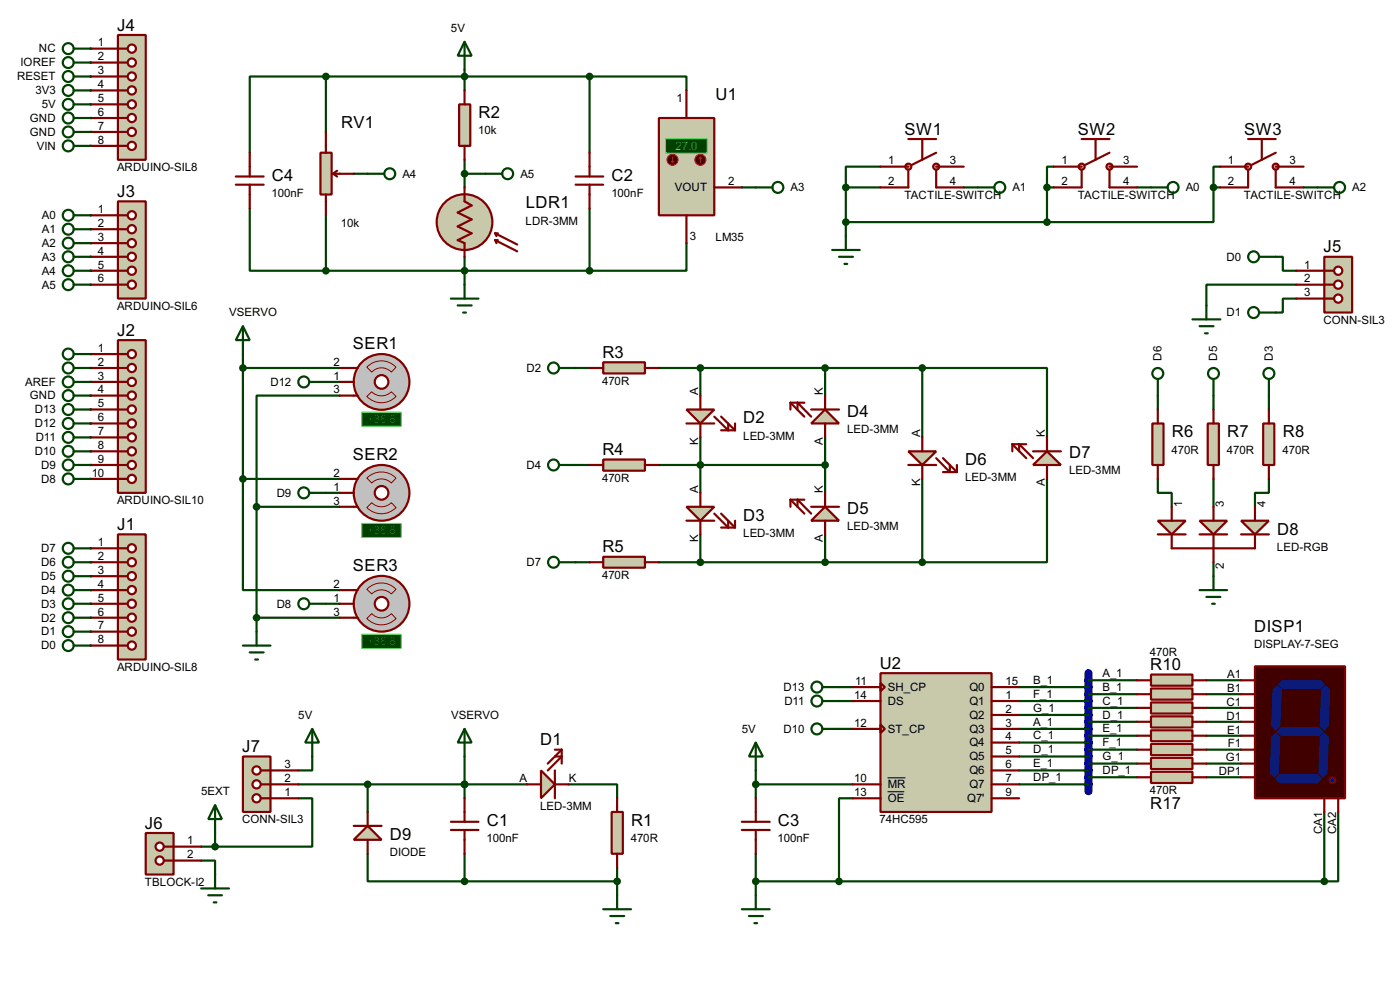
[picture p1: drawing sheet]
<svg xmlns="http://www.w3.org/2000/svg" width="256mm" height="180mm" viewBox="0 0 256 180" stroke-linecap="round" stroke-linejoin="round" font-family="sans-serif">
<path d="M199.4 123.2v21.6" fill="none" stroke="#0000c0" stroke-width="1.5"/>
<g fill="#004000">
<circle cx="16.6" cy="52.1" r=".2"/>
<circle cx="16.6" cy="49.6" r=".2"/>
<circle cx="16.6" cy="47" r=".2"/>
<circle cx="16.6" cy="44.5" r=".2"/>
<circle cx="16.6" cy="42" r=".2"/>
<circle cx="16.6" cy="39.4" r=".2"/>
<circle cx="16.6" cy="26.7" r=".2"/>
<circle cx="16.6" cy="24.2" r=".2"/>
<circle cx="16.6" cy="21.6" r=".2"/>
<circle cx="16.6" cy="19.1" r=".2"/>
<circle cx="16.6" cy="16.6" r=".2"/>
<circle cx="16.6" cy="14" r=".2"/>
<circle cx="16.6" cy="11.5" r=".2"/>
<circle cx="16.6" cy="8.9" r=".2"/>
<circle cx="16.6" cy="118.2" r=".2"/>
<circle cx="16.6" cy="115.6" r=".2"/>
<circle cx="16.6" cy="113.1" r=".2"/>
<circle cx="16.6" cy="110.5" r=".2"/>
<circle cx="16.6" cy="108" r=".2"/>
<circle cx="16.6" cy="105.5" r=".2"/>
<circle cx="16.6" cy="102.9" r=".2"/>
<circle cx="16.6" cy="100.4" r=".2"/>
<circle cx="16.6" cy="87.7" r=".2"/>
<circle cx="16.6" cy="85.1" r=".2"/>
<circle cx="16.6" cy="82.6" r=".2"/>
<circle cx="16.6" cy="80.1" r=".2"/>
<circle cx="16.6" cy="77.5" r=".2"/>
<circle cx="16.6" cy="75" r=".2"/>
<circle cx="16.6" cy="72.4" r=".2"/>
<circle cx="16.6" cy="69.9" r=".2"/>
<circle cx="16.6" cy="67.4" r=".2"/>
<circle cx="16.6" cy="64.8" r=".2"/>
</g>
<g fill="none" stroke="#004000" stroke-width=".4">
<path d="M85.1 12.8v3.8M64.8 31.8h2.6M85.1 29.3v5M85.1 31.8h3.9M135.9 34.3h2.6M155 34.3h6.3M155 34.3v8.9M161.3 30.5h-6.3v3.8M176.6 34.3h2.5M191.8 34.3h1.3M191.8 34.3v6.4M193.1 30.5h-1.3v3.8"/>
<path d="M208.3 34.3h2.6M222.3 34.3v6.4h-30.5M222.3 34.3h1.3M223.6 30.5h-1.3v3.8M238.8 34.3h2.6M85.1 47v5.1M155 40.7h36.8M233.7 47h1.3v2.6h2.5M237.5 52.1h-16.5v3.8M237.5 54.7h-2.5v2.5h-1.3M44.5 67.4h17.8M44.5 64.8v22.9"/>
<path d="M59.7 69.9h2.6M62.3 72.4h-15.3v20.4M105.5 67.4h2.5M212.1 72.4v2.6M222.3 72.4v2.6M232.5 72.4v2.6M44.5 87.7v20.3h17.8M44.5 87.7h17.8M47 92.8v22.8M47 92.8h15.3M59.7 90.2h2.6M105.5 85.1h2.5"/>
<path d="M212.1 87.7v2.5h2.6v2.6M222.3 87.7v5.1M232.5 87.7v2.5h-2.6v2.6M47 113.1h15.3M59.7 110.5h2.6M105.5 102.9h2.5M222.3 102.9v2.6M67.4 156.3v5h17.7v-5M85.1 143.6v2.5M104.2 143.6h8.9v2.5"/>
</g>
<circle cx="85.1" cy="143.6" r=".2" fill="#004000"/>
<g fill="none" stroke="#004000" stroke-width=".4">
<path d="M59.7 14h-13.9v14M59.7 14v10.2M59.7 14h48.3M108 14h17.8v2.6M108 14v14M45.8 38.2v11.4h13.9M59.7 39.4v10.2M108 38.2v11.4M59.7 49.6h48.3M125.8 44.5v5.1h-17.8M120.7 67.4h48.3M128.3 67.4v5"/>
<path d="M151.2 67.4v5M169 67.4h22.8v12.7M169 67.4v12.7M120.7 85.1h30.5M128.3 80.1v10.1M128.3 97.8v5.1M151.2 80.1v10.1M151.2 97.8v5.1M169 87.7v15.2M191.8 87.7v15.2h-22.8M120.7 102.9h48.3M57.2 138.5v2.5h-2.5"/>
<path d="M85.1 138.5v5.1M153.7 125.8h2.6M153.7 128.3h2.6M153.7 133.4h2.6M186.7 125.8h12.7M186.7 128.3h12.7M186.7 133.4h12.7M186.7 130.9h12.7M186.7 135.9h12.7M186.7 138.5h12.7M199.4 124.5h8.9M199.4 127.1h8.9"/>
<path d="M199.4 129.6h8.9M199.4 132.1h8.9M199.4 134.7h8.9M199.4 137.2h8.9M199.4 139.8h8.9M221 124.5h6.4M221 127.1h6.4M221 129.6h6.4M221 132.1h6.4M221 134.7h6.4M221 137.2h6.4M221 139.8h6.4"/>
<path d="M36.9 157.5h2.5v2.6M36.9 155h2.5M39.4 152.5v2.5M54.7 146.1h2.5v8.9h-17.8M54.7 143.6h41.9M67.4 143.6v5M113.1 158.8v5.1M138.5 143.6h17.8M138.5 141v5.1M138.5 156.3v7.6M156.3 146.1h-2.6v15.2M186.7 143.6h12.7"/>
<path d="M186.7 141h12.7M199.4 142.3h8.9M221 142.3h6.4M242.6 148.6v12.7M245.2 148.6v12.7h-2.6M85.1 161.3h28M138.5 161.3h104.1"/>
</g>
<path d="M21.6 97.8h5.1v22.9h-5.1z" fill="#c8c8aa" stroke="#800000" stroke-width=".4"/>
<path d="M21.6 100.4h1.8" fill="none" stroke="#800000" stroke-width=".4"/>
<circle cx="24.1" cy="100.4" r=".75" fill="#feffff" stroke="#800000" stroke-width=".4"/>
<path d="M21.6 102.9h1.8" fill="none" stroke="#800000" stroke-width=".4"/>
<circle cx="24.1" cy="102.9" r=".75" fill="#feffff" stroke="#800000" stroke-width=".4"/>
<path d="M21.6 105.5h1.8" fill="none" stroke="#800000" stroke-width=".4"/>
<circle cx="24.1" cy="105.5" r=".75" fill="#feffff" stroke="#800000" stroke-width=".4"/>
<path d="M21.6 108h1.8" fill="none" stroke="#800000" stroke-width=".4"/>
<circle cx="24.1" cy="108" r=".75" fill="#feffff" stroke="#800000" stroke-width=".4"/>
<path d="M21.6 110.5h1.8" fill="none" stroke="#800000" stroke-width=".4"/>
<circle cx="24.1" cy="110.5" r=".75" fill="#feffff" stroke="#800000" stroke-width=".4"/>
<path d="M21.6 113.1h1.8" fill="none" stroke="#800000" stroke-width=".4"/>
<circle cx="24.1" cy="113.1" r=".75" fill="#feffff" stroke="#800000" stroke-width=".4"/>
<path d="M21.6 115.6h1.8" fill="none" stroke="#800000" stroke-width=".4"/>
<circle cx="24.1" cy="115.6" r=".75" fill="#feffff" stroke="#800000" stroke-width=".4"/>
<path d="M21.6 118.2h1.8" fill="none" stroke="#800000" stroke-width=".4"/>
<circle cx="24.1" cy="118.2" r=".75" fill="#feffff" stroke="#800000" stroke-width=".4"/>
<path d="M16.6 100.4h5M16.6 102.9h5M16.6 105.5h5M16.6 108h5M16.6 110.5h5M16.6 113.1h5M16.6 115.6h5M16.6 118.2h5" fill="none" stroke="#800000" stroke-width=".4"/>
<path d="M21.6 62.3h5.1v27.9h-5.1z" fill="#c8c8aa" stroke="#800000" stroke-width=".4"/>
<path d="M21.6 64.8h1.8" fill="none" stroke="#800000" stroke-width=".4"/>
<circle cx="24.1" cy="64.8" r=".75" fill="#feffff" stroke="#800000" stroke-width=".4"/>
<path d="M21.6 67.4h1.8" fill="none" stroke="#800000" stroke-width=".4"/>
<circle cx="24.1" cy="67.4" r=".75" fill="#feffff" stroke="#800000" stroke-width=".4"/>
<path d="M21.6 69.9h1.8" fill="none" stroke="#800000" stroke-width=".4"/>
<circle cx="24.1" cy="69.9" r=".75" fill="#feffff" stroke="#800000" stroke-width=".4"/>
<path d="M21.6 72.4h1.8" fill="none" stroke="#800000" stroke-width=".4"/>
<circle cx="24.1" cy="72.4" r=".75" fill="#feffff" stroke="#800000" stroke-width=".4"/>
<path d="M21.6 75h1.8" fill="none" stroke="#800000" stroke-width=".4"/>
<circle cx="24.1" cy="75" r=".75" fill="#feffff" stroke="#800000" stroke-width=".4"/>
<path d="M21.6 77.5h1.8" fill="none" stroke="#800000" stroke-width=".4"/>
<circle cx="24.1" cy="77.5" r=".75" fill="#feffff" stroke="#800000" stroke-width=".4"/>
<path d="M21.6 80.1h1.8" fill="none" stroke="#800000" stroke-width=".4"/>
<circle cx="24.1" cy="80.1" r=".75" fill="#feffff" stroke="#800000" stroke-width=".4"/>
<path d="M21.6 82.6h1.8" fill="none" stroke="#800000" stroke-width=".4"/>
<circle cx="24.1" cy="82.6" r=".75" fill="#feffff" stroke="#800000" stroke-width=".4"/>
<path d="M21.6 85.1h1.8" fill="none" stroke="#800000" stroke-width=".4"/>
<circle cx="24.1" cy="85.1" r=".75" fill="#feffff" stroke="#800000" stroke-width=".4"/>
<path d="M21.6 87.7h1.8" fill="none" stroke="#800000" stroke-width=".4"/>
<circle cx="24.1" cy="87.7" r=".75" fill="#feffff" stroke="#800000" stroke-width=".4"/>
<path d="M16.6 64.8h5M16.6 67.4h5M16.6 69.9h5M16.6 72.4h5M16.6 75h5M16.6 77.5h5M16.6 80.1h5M16.6 82.6h5M16.6 85.1h5M16.6 87.7h5" fill="none" stroke="#800000" stroke-width=".4"/>
<path d="M21.6 36.9h5.1v17.8h-5.1z" fill="#c8c8aa" stroke="#800000" stroke-width=".4"/>
<path d="M21.6 39.4h1.8" fill="none" stroke="#800000" stroke-width=".4"/>
<circle cx="24.1" cy="39.4" r=".75" fill="#feffff" stroke="#800000" stroke-width=".4"/>
<path d="M21.6 42h1.8" fill="none" stroke="#800000" stroke-width=".4"/>
<circle cx="24.1" cy="42" r=".75" fill="#feffff" stroke="#800000" stroke-width=".4"/>
<path d="M21.6 44.5h1.8" fill="none" stroke="#800000" stroke-width=".4"/>
<circle cx="24.1" cy="44.5" r=".75" fill="#feffff" stroke="#800000" stroke-width=".4"/>
<path d="M21.6 47h1.8" fill="none" stroke="#800000" stroke-width=".4"/>
<circle cx="24.1" cy="47" r=".75" fill="#feffff" stroke="#800000" stroke-width=".4"/>
<path d="M21.6 49.6h1.8" fill="none" stroke="#800000" stroke-width=".4"/>
<circle cx="24.1" cy="49.6" r=".75" fill="#feffff" stroke="#800000" stroke-width=".4"/>
<path d="M21.6 52.1h1.8" fill="none" stroke="#800000" stroke-width=".4"/>
<circle cx="24.1" cy="52.1" r=".75" fill="#feffff" stroke="#800000" stroke-width=".4"/>
<path d="M16.6 39.4h5M16.6 42h5M16.6 44.5h5M16.6 47h5M16.6 49.6h5M16.6 52.1h5" fill="none" stroke="#800000" stroke-width=".4"/>
<path d="M21.6 6.4h5.1v22.9h-5.1z" fill="#c8c8aa" stroke="#800000" stroke-width=".4"/>
<path d="M21.6 8.9h1.8" fill="none" stroke="#800000" stroke-width=".4"/>
<circle cx="24.1" cy="8.9" r=".75" fill="#feffff" stroke="#800000" stroke-width=".4"/>
<path d="M21.6 11.5h1.8" fill="none" stroke="#800000" stroke-width=".4"/>
<circle cx="24.1" cy="11.5" r=".75" fill="#feffff" stroke="#800000" stroke-width=".4"/>
<path d="M21.6 14h1.8" fill="none" stroke="#800000" stroke-width=".4"/>
<circle cx="24.1" cy="14" r=".75" fill="#feffff" stroke="#800000" stroke-width=".4"/>
<path d="M21.6 16.6h1.8" fill="none" stroke="#800000" stroke-width=".4"/>
<circle cx="24.1" cy="16.6" r=".75" fill="#feffff" stroke="#800000" stroke-width=".4"/>
<path d="M21.6 19.1h1.8" fill="none" stroke="#800000" stroke-width=".4"/>
<circle cx="24.1" cy="19.1" r=".75" fill="#feffff" stroke="#800000" stroke-width=".4"/>
<path d="M21.6 21.6h1.8" fill="none" stroke="#800000" stroke-width=".4"/>
<circle cx="24.1" cy="21.6" r=".75" fill="#feffff" stroke="#800000" stroke-width=".4"/>
<path d="M21.6 24.2h1.8" fill="none" stroke="#800000" stroke-width=".4"/>
<circle cx="24.1" cy="24.2" r=".75" fill="#feffff" stroke="#800000" stroke-width=".4"/>
<path d="M21.6 26.7h1.8" fill="none" stroke="#800000" stroke-width=".4"/>
<circle cx="24.1" cy="26.7" r=".75" fill="#feffff" stroke="#800000" stroke-width=".4"/>
<path d="M16.6 8.9h5M16.6 11.5h5M16.6 14h5M16.6 16.6h5M16.6 19.1h5M16.6 21.6h5M16.6 24.2h5M16.6 26.7h5" fill="none" stroke="#800000" stroke-width=".4"/>
<g fill="none" stroke="#004000" stroke-width=".4">
<path d="M13.5 19.1h3.1M13.5 16.6h3.1M13.5 14h3.1M13.5 11.5h3.1M13.5 8.9h3.1M13.5 39.4h3.1M13.5 26.7h3.1M13.5 24.2h3.1M13.5 21.6h3.1M13.5 52.1h3.1M13.5 49.6h3.1M13.5 47h3.1"/>
<path d="M13.5 44.5h3.1M13.5 42h3.1M13.5 77.5h3.1M13.5 75h3.1M13.5 72.4h3.1M13.5 69.9h3.1M13.5 67.4h3.1M13.5 64.8h3.1M13.5 87.7h3.1M13.5 85.1h3.1M13.5 82.6h3.1M13.5 80.1h3.1"/>
<path d="M13.5 118.2h3.1M13.5 115.6h3.1M13.5 113.1h3.1M13.5 110.5h3.1M13.5 108h3.1M13.5 105.5h3.1M13.5 102.9h3.1M13.5 100.4h3.1"/>
<circle cx="12.5" cy="11.5" r="1"/>
<circle cx="12.5" cy="8.9" r="1"/>
<circle cx="12.5" cy="19.1" r="1"/>
<circle cx="12.5" cy="14" r="1"/>
<circle cx="12.5" cy="16.6" r="1"/>
<circle cx="12.5" cy="26.7" r="1"/>
<circle cx="12.5" cy="39.4" r="1"/>
<circle cx="12.5" cy="21.6" r="1"/>
<circle cx="12.5" cy="24.2" r="1"/>
<circle cx="12.5" cy="49.6" r="1"/>
<circle cx="12.5" cy="44.5" r="1"/>
<circle cx="12.5" cy="42" r="1"/>
<circle cx="12.5" cy="47" r="1"/>
<circle cx="12.5" cy="52.1" r="1"/>
<circle cx="12.5" cy="72.4" r="1"/>
<circle cx="12.5" cy="64.8" r="1"/>
<circle cx="12.5" cy="67.4" r="1"/>
<circle cx="12.5" cy="77.5" r="1"/>
<circle cx="12.5" cy="69.9" r="1"/>
<circle cx="12.5" cy="75" r="1"/>
<circle cx="12.5" cy="82.6" r="1"/>
<circle cx="12.5" cy="87.7" r="1"/>
<circle cx="12.5" cy="85.1" r="1"/>
<circle cx="12.5" cy="80.1" r="1"/>
<circle cx="12.5" cy="102.9" r="1"/>
<circle cx="12.5" cy="115.6" r="1"/>
<circle cx="12.5" cy="118.2" r="1"/>
<circle cx="12.5" cy="113.1" r="1"/>
<circle cx="12.5" cy="110.5" r="1"/>
<circle cx="12.5" cy="108" r="1"/>
<circle cx="12.5" cy="105.5" r="1"/>
<circle cx="12.5" cy="100.4" r="1"/>
</g>
<circle cx="85.1" cy="40.7" r="5.1" fill="#c8c8aa" stroke="#800000" stroke-width=".4"/>
<path d="M85.1 34.3v2.6l1.3 .7-2.5 1.3 2.5 1.3-2.5 1.3 2.5 1.2-2.5 1.3 1.2 .5v2.5M90.7 44l4.1 2M90.7 44l.3 .5M90.7 44h.5M90.7 42.7l4.1 2.1M90.7 42.7l.3 .5M90.7 42.7h.5" fill="none" stroke="#800000" stroke-width=".4"/>
<path d="M84.1 19.1h2.1v7.6h-2.1z" fill="#c8c8aa" stroke="#800000" stroke-width=".4"/>
<path d="M85.1 16.6v2.5M85.1 26.7v2.6" fill="none" stroke="#800000" stroke-width=".4"/>
<g fill="none" stroke="#004000" stroke-width=".4">
<path d="M89 31.8h3"/>
<circle cx="93" cy="31.8" r="1"/>
</g>
<circle cx="85.1" cy="31.8" r=".5" fill="#004000" stroke="#004000" stroke-width=".4"/>
<path d="M120.7 21.6h10.2v17.8h-10.2z" fill="#c8c8aa" stroke="#800000" stroke-width=".4"/>
<path d="M122 25.5h7.6v2.5h-7.6z" fill="#004000" stroke="#0f0" stroke-width=".2"/>
<path d="M125.8 16.6v5M125.8 39.4v5.1M130.9 34.3h5" fill="none" stroke="#800000" stroke-width=".4"/>
<circle cx="128.3" cy="29.3" r="1" fill="#400000" stroke="#f00" stroke-width=".2"/>
<path d="M128.3 28.8l-.2 .2M128.3 28.8l.3 .2M128.3 28.8v1" fill="none" stroke="#f00" stroke-width=".2"/>
<circle cx="123.2" cy="29.3" r="1" fill="#400000" stroke="#f00" stroke-width=".2"/>
<path d="M123 29.5l.2 .3M123.2 28.8v1M123.5 29.5l-.3 .3" fill="none" stroke="#f00" stroke-width=".2"/>
<g fill="none" stroke="#004000" stroke-width=".4">
<path d="M138.5 34.3h3"/>
<circle cx="142.5" cy="34.3" r="1"/>
</g>
<path d="M58.7 28h2.1v7.6h-2.1z" fill="#c8c8aa" stroke="#800000" stroke-width=".4"/>
<path d="M59.7 24.2v3.8M59.7 35.6v3.8M61 31.8l.8 .5M61 31.8h3.8M61.8 31.3l-.8 .5M166.4 25.5h5.1M169 25.5v3.8M171.5 28l-5.1 2.5v3.8M171.5 30.5v3.8" fill="none" stroke="#800000" stroke-width=".4"/>
<g fill="none" stroke="#004000" stroke-width=".4">
<path d="M85.1 7.7l1.3 2.5h-2.5zM85.1 7.7v5.1M67.4 31.8h3M82.6 54.7h5.1M83.9 55.9h2.5M84.9 57.2h.5M85.1 52.1v2.6"/>
<circle cx="71.4" cy="31.8" r="1"/>
</g>
<g fill="#004000" stroke="#004000" stroke-width=".4">
<circle cx="85.1" cy="14" r=".5"/>
<circle cx="85.1" cy="49.6" r=".5"/>
</g>
<g fill="#c8c8aa" stroke="#800000" stroke-width=".4">
<circle cx="171.5" cy="30.5" r=".55"/>
<circle cx="166.4" cy="30.5" r=".55"/>
</g>
<path d="M161.3 30.5h5.1M161.3 34.3h5.1M171.5 30.5h5.1M171.5 34.3h5.1M198.2 25.5h5.1M200.7 25.5v3.8M203.3 28l-5.1 2.5v3.8M203.3 30.5v3.8" fill="none" stroke="#800000" stroke-width=".4"/>
<g fill="#c8c8aa" stroke="#800000" stroke-width=".4">
<circle cx="203.2" cy="30.5" r=".55"/>
<circle cx="198.1" cy="30.5" r=".55"/>
</g>
<path d="M193.1 30.5h5.1M193.1 34.3h5.1M203.3 30.5h5M203.3 34.3h5M228.7 25.5h5M231.2 25.5v3.8M233.7 28l-5 2.5v3.8M233.7 30.5v3.8" fill="none" stroke="#800000" stroke-width=".4"/>
<g fill="#c8c8aa" stroke="#800000" stroke-width=".4">
<circle cx="233.7" cy="30.5" r=".55"/>
<circle cx="228.6" cy="30.5" r=".55"/>
</g>
<path d="M223.6 30.5h5.1M223.6 34.3h5.1M233.7 30.5h5.1M233.7 34.3h5.1" fill="none" stroke="#800000" stroke-width=".4"/>
<g fill="none" stroke="#004000" stroke-width=".4">
<path d="M179.1 34.3h3.1M210.9 34.3h3M241.4 34.3h3"/>
<circle cx="183.1" cy="34.3" r="1"/>
<circle cx="214.9" cy="34.3" r="1"/>
<circle cx="245.4" cy="34.3" r="1"/>
</g>
<path d="M242.6 47h5.1v10.2h-5.1z" fill="#c8c8aa" stroke="#800000" stroke-width=".4"/>
<path d="M242.6 49.6h1.8" fill="none" stroke="#800000" stroke-width=".4"/>
<circle cx="245.1" cy="49.6" r=".75" fill="#feffff" stroke="#800000" stroke-width=".4"/>
<path d="M242.6 52.1h1.8" fill="none" stroke="#800000" stroke-width=".4"/>
<circle cx="245.1" cy="52.1" r=".75" fill="#feffff" stroke="#800000" stroke-width=".4"/>
<path d="M242.6 54.7h1.8" fill="none" stroke="#800000" stroke-width=".4"/>
<circle cx="245.1" cy="54.7" r=".75" fill="#feffff" stroke="#800000" stroke-width=".4"/>
<path d="M237.5 49.6h5.1M237.5 52.1h5.1M237.5 54.7h5.1" fill="none" stroke="#800000" stroke-width=".4"/>
<g fill="none" stroke="#004000" stroke-width=".4">
<path d="M218.5 58.5h5.1M219.8 59.7h2.5M221 55.9v2.6M230.7 47h3M230.7 57.2h3M220.8 61h.5"/>
<circle cx="229.6" cy="47" r="1"/>
<circle cx="229.6" cy="57.2" r="1"/>
</g>
<path d="M125.8 75h5.1l-2.6 2.5z" fill="#c8c8aa" stroke="#800000" stroke-width=".4"/>
<path d="M125.8 77.5h5.1M128.3 72.4v2.6M128.3 77.5v2.6M130.9 76.3l2.5 2.5v-1.3M132.1 76.3l2.6 2.5M132.1 78.8h2.6M134.7 77.5v1.3" fill="none" stroke="#800000" stroke-width=".4"/>
<path d="M125.8 92.8h5.1l-2.6 2.5z" fill="#c8c8aa" stroke="#800000" stroke-width=".4"/>
<path d="M125.8 95.3h5.1M128.3 90.2v2.6M128.3 95.3v2.5M130.9 94l2.5 2.6v-1.3M132.1 94l2.6 2.6M132.1 96.6h2.6M134.7 95.3v1.3" fill="none" stroke="#800000" stroke-width=".4"/>
<path d="M151.2 75l2.5 2.5h-5.1z" fill="#c8c8aa" stroke="#800000" stroke-width=".4"/>
<path d="M144.8 73.7l2.6 2.6M144.8 73.7v1.3M144.8 73.7h2.6M146.1 75v-1.3l2.5 2.6M148.6 75h5.1M151.2 72.4v2.6M151.2 77.5v2.6" fill="none" stroke="#800000" stroke-width=".4"/>
<path d="M110.5 66.3h7.7v2.1h-7.7z" fill="#c8c8aa" stroke="#800000" stroke-width=".4"/>
<path d="M108 67.4h2.5M118.2 67.4h2.5" fill="none" stroke="#800000" stroke-width=".4"/>
<path d="M110.5 84.1h7.7v2.1h-7.7z" fill="#c8c8aa" stroke="#800000" stroke-width=".4"/>
<path d="M108 85.1h2.5M118.2 85.1h2.5" fill="none" stroke="#800000" stroke-width=".4"/>
<path d="M110.5 101.9h7.7v2h-7.7z" fill="#c8c8aa" stroke="#800000" stroke-width=".4"/>
<path d="M108 102.9h2.5M118.2 102.9h2.5" fill="none" stroke="#800000" stroke-width=".4"/>
<g fill="none" stroke="#004000" stroke-width=".4">
<path d="M152.5 45.8h5M153.7 47h2.6M154.7 48.3h.5M155 43.2v2.6M102.4 67.4h3.1M102.4 85.1h3.1M102.4 102.9h3.1"/>
<circle cx="101.4" cy="67.4" r="1"/>
<circle cx="101.4" cy="85.1" r="1"/>
<circle cx="101.4" cy="102.9" r="1"/>
</g>
<g fill="#004000" stroke="#004000" stroke-width=".4">
<circle cx="154.9" cy="34.3" r=".5"/>
<circle cx="154.9" cy="40.7" r=".5"/>
<circle cx="191.8" cy="40.7" r=".5"/>
<circle cx="191.8" cy="34.3" r=".5"/>
<circle cx="222.3" cy="34.3" r=".5"/>
</g>
<path d="M219.8 95.3h5l-2.5 2.5z" fill="#c8c8aa" stroke="#800000" stroke-width=".4"/>
<path d="M219.8 97.8h5" fill="none" stroke="#800000" stroke-width=".4"/>
<path d="M212.1 95.3h5.1l-2.5 2.5z" fill="#c8c8aa" stroke="#800000" stroke-width=".4"/>
<path d="M212.1 97.8h5.1" fill="none" stroke="#800000" stroke-width=".4"/>
<path d="M227.4 95.3h5.1l-2.6 2.5z" fill="#c8c8aa" stroke="#800000" stroke-width=".4"/>
<path d="M214.7 92.8v2.5M214.7 97.8v2.6h15.2v-2.6M222.3 92.8v2.5M222.3 97.8v5.1M227.4 97.8h5.1M229.9 92.8v2.5" fill="none" stroke="#800000" stroke-width=".4"/>
<path d="M211.1 77.5h2.1v7.6h-2.1z" fill="#c8c8aa" stroke="#800000" stroke-width=".4"/>
<path d="M212.1 75v2.5M212.1 85.1v2.6" fill="none" stroke="#800000" stroke-width=".4"/>
<path d="M221.3 77.5h2v7.6h-2z" fill="#c8c8aa" stroke="#800000" stroke-width=".4"/>
<path d="M222.3 75v2.5M222.3 85.1v2.6" fill="none" stroke="#800000" stroke-width=".4"/>
<path d="M231.4 77.5h2.1v7.6h-2.1z" fill="#c8c8aa" stroke="#800000" stroke-width=".4"/>
<path d="M232.5 75v2.5M232.5 85.1v2.6" fill="none" stroke="#800000" stroke-width=".4"/>
<g fill="none" stroke="#004000" stroke-width=".4">
<path d="M212.1 69.4v3M222.3 69.4v3M232.5 69.4v3M219.8 108h5M221 109.3h2.6M222.1 110.5h.5M222.3 105.5v2.5"/>
<circle cx="212.1" cy="68.4" r="1"/>
<circle cx="222.3" cy="68.4" r="1"/>
<circle cx="232.4" cy="68.4" r="1"/>
</g>
<circle cx="69.9" cy="69.9" r="5.1" fill="#c0c0c0" stroke="#800000" stroke-width=".4"/>
<circle cx="69.9" cy="69.9" r="1.25" fill="#feffff" stroke="#800000" stroke-width=".4"/>
<path d="M64.8 67.4h.8M64.8 72.4h.8" fill="none" stroke="#800000" stroke-width=".4"/>
<path d="M66.3 75.5h7.2v2.5h-7.2z" fill="#004000" stroke="#0f0" stroke-width=".2"/>
<path d="M67.2 72.6l.9-.9a2.53 2.53 0 0 0 3.6 0l.9 .9a3.7 3.7 0 0 1-5.4 0zM67.2 67.2a3.7 3.7 0 0 1 5.4 0l-.9 .9a2.46 2.46 0 0 0-3.6 0z" fill="none" stroke="#800000" stroke-width=".18"/>
<path d="M62.3 69.9h2.5M62.3 67.4h2.5M62.3 72.4h2.5" fill="none" stroke="#800000" stroke-width=".4"/>
<circle cx="69.9" cy="90.2" r="5.1" fill="#c0c0c0" stroke="#800000" stroke-width=".4"/>
<circle cx="69.9" cy="90.2" r="1.25" fill="#feffff" stroke="#800000" stroke-width=".4"/>
<path d="M64.8 87.7h.8M64.8 92.8h.8" fill="none" stroke="#800000" stroke-width=".4"/>
<path d="M66.3 95.8h7.2v2.6h-7.2z" fill="#004000" stroke="#0f0" stroke-width=".2"/>
<path d="M67.2 92.9l.9-.9a2.53 2.53 0 0 0 3.6 0l.9 .9a3.7 3.7 0 0 1-5.4 0zM67.2 87.5a3.7 3.7 0 0 1 5.4 0l-.9 .9a2.54 2.54 0 0 0-3.6 0z" fill="none" stroke="#800000" stroke-width=".18"/>
<path d="M62.3 90.2h2.5M62.3 87.7h2.5M62.3 92.8h2.5" fill="none" stroke="#800000" stroke-width=".4"/>
<circle cx="69.9" cy="110.5" r="5.1" fill="#c0c0c0" stroke="#800000" stroke-width=".4"/>
<circle cx="69.9" cy="110.5" r="1.25" fill="#feffff" stroke="#800000" stroke-width=".4"/>
<path d="M64.8 108h.8M64.8 113.1h.8" fill="none" stroke="#800000" stroke-width=".4"/>
<path d="M66.3 116.1h7.2v2.6h-7.2z" fill="#004000" stroke="#0f0" stroke-width=".2"/>
<path d="M67.2 113.2l.9-.9a2.45 2.45 0 0 0 3.6 0l.9 .9a3.7 3.7 0 0 1-5.4 0zM67.2 107.9a3.7 3.7 0 0 1 5.4 0l-.9 .8a2.54 2.54 0 0 0-3.6 0z" fill="none" stroke="#800000" stroke-width=".18"/>
<path d="M62.3 110.5h2.5M62.3 108h2.5M62.3 113.1h2.5" fill="none" stroke="#800000" stroke-width=".4"/>
<g fill="none" stroke="#004000" stroke-width=".4">
<path d="M44.5 59.7l1.3 2.6h-2.6zM44.5 59.7v5.1M56.7 69.9h3M56.7 90.2h3M44.5 118.2h5.1M45.8 119.4h2.5M47 115.6v2.6M56.7 110.5h3M46.8 120.7h.5"/>
<circle cx="55.6" cy="69.9" r="1"/>
<circle cx="55.6" cy="90.2" r="1"/>
<circle cx="55.6" cy="110.5" r="1"/>
</g>
<g fill="#004000" stroke="#004000" stroke-width=".4">
<circle cx="47" cy="113.1" r=".5"/>
<circle cx="47" cy="92.8" r=".5"/>
<circle cx="44.5" cy="67.4" r=".5"/>
<circle cx="44.5" cy="87.7" r=".5"/>
</g>
<path d="M26.7 152.5h5.1v7.6h-5.1z" fill="#c8c8aa" stroke="#800000" stroke-width=".4"/>
<path d="M30 155h1.8" fill="none" stroke="#800000" stroke-width=".4"/>
<circle cx="29.2" cy="155" r=".75" fill="#feffff" stroke="#800000" stroke-width=".4"/>
<path d="M30 157.5h1.8" fill="none" stroke="#800000" stroke-width=".4"/>
<circle cx="29.2" cy="157.5" r=".75" fill="#feffff" stroke="#800000" stroke-width=".4"/>
<path d="M31.8 155h5.1M31.8 157.5h5.1" fill="none" stroke="#800000" stroke-width=".4"/>
<path d="M67.4 151.2l2.5 2.5h-5.1z" fill="#c8c8aa" stroke="#800000" stroke-width=".4"/>
<path d="M64.8 151.2h5.1M67.4 148.6v2.6M67.4 153.7v2.6M82.6 151.9h5.1M82.6 150.4h5.1M85.1 146.1v4.3M85.1 151.9v4.4" fill="none" stroke="#800000" stroke-width=".4"/>
<path d="M99.1 141l2.6 2.6-2.6 2.5z" fill="#c8c8aa" stroke="#800000" stroke-width=".4"/>
<path d="M101.7 138.5h1.2l-2.5 2.5M101.7 137.2h1.2M102.9 137.2l-2.5 2.6M102.9 137.2v2.6M96.6 143.6h2.5M101.7 141v5.1M101.7 143.6h2.5" fill="none" stroke="#800000" stroke-width=".4"/>
<path d="M112.1 148.6h2v7.7h-2z" fill="#c8c8aa" stroke="#800000" stroke-width=".4"/>
<path d="M113.1 146.1v2.5M113.1 156.3v2.5" fill="none" stroke="#800000" stroke-width=".4"/>
<g fill="#004000" stroke="#004000" stroke-width=".4">
<circle cx="85.1" cy="161.3" r=".5"/>
<circle cx="85.1" cy="143.6" r=".5"/>
</g>
<path d="M39.4 147.4l1.3 2.5h-2.5zM39.4 147.4v5.1M36.9 162.6h5.1M38.2 163.9h2.5M39.2 165.2h.5M39.4 160.1v2.5" fill="none" stroke="#004000" stroke-width=".4"/>
<path d="M161.3 123.2h20.4v25.4h-20.4z" fill="#c8c8aa" stroke="#800000" stroke-width=".4"/>
<g fill="none" stroke="#800000" stroke-width=".4">
<path d="M156.3 125.8h5M156.3 128.3h5M156.3 133.4h5M161.3 125l.8 .8-.8 .7zM161.3 132.6l.8 .8-.8 .8zM181.7 125.8h5M181.7 128.3h5M181.7 130.9h5M181.7 133.4h5M181.7 135.9h5M181.7 138.5h5M156.3 143.6h5"/>
<path d="M156.3 146.1h5M181.7 141h5M181.7 143.6h5M181.7 146.1h5"/>
</g>
<path d="M162.6 142.4h3.3M162.6 144.9h3.1" fill="none" stroke="#000" stroke-width=".18"/>
<path d="M210.9 123.5h7.6v2h-7.6z" fill="#c8c8aa" stroke="#800000" stroke-width=".4"/>
<path d="M208.3 124.5h2.6M218.5 124.5h2.5" fill="none" stroke="#800000" stroke-width=".4"/>
<path d="M210.9 126h7.6v2.1h-7.6z" fill="#c8c8aa" stroke="#800000" stroke-width=".4"/>
<path d="M208.3 127.1h2.6M218.5 127.1h2.5" fill="none" stroke="#800000" stroke-width=".4"/>
<path d="M210.9 128.6h7.6v2h-7.6z" fill="#c8c8aa" stroke="#800000" stroke-width=".4"/>
<path d="M208.3 129.6h2.6M218.5 129.6h2.5" fill="none" stroke="#800000" stroke-width=".4"/>
<path d="M210.9 131.1h7.6v2.1h-7.6z" fill="#c8c8aa" stroke="#800000" stroke-width=".4"/>
<path d="M208.3 132.1h2.6M218.5 132.1h2.5" fill="none" stroke="#800000" stroke-width=".4"/>
<path d="M210.9 133.7h7.6v2h-7.6z" fill="#c8c8aa" stroke="#800000" stroke-width=".4"/>
<path d="M208.3 134.7h2.6M218.5 134.7h2.5" fill="none" stroke="#800000" stroke-width=".4"/>
<path d="M210.9 136.2h7.6v2h-7.6z" fill="#c8c8aa" stroke="#800000" stroke-width=".4"/>
<path d="M208.3 137.2h2.6M218.5 137.2h2.5" fill="none" stroke="#800000" stroke-width=".4"/>
<path d="M210.9 138.7h7.6v2.1h-7.6z" fill="#c8c8aa" stroke="#800000" stroke-width=".4"/>
<path d="M208.3 139.8h2.6M218.5 139.8h2.5" fill="none" stroke="#800000" stroke-width=".4"/>
<path d="M210.9 141.3h7.6v2h-7.6z" fill="#c8c8aa" stroke="#800000" stroke-width=".4"/>
<path d="M208.3 142.3h2.6M218.5 142.3h2.5" fill="none" stroke="#800000" stroke-width=".4"/>
<path d="M229.9 122h16.5v24.1h-16.5z" fill="#400000" stroke="#800000" stroke-width=".4"/>
<g fill="#0c1a78" stroke="#0c1a78" stroke-width=".18">
<path d="M234.2 125.3l.8-.8h6.9l.7 .8-.7 .7h-6.9z" fill-rule="evenodd"/>
<path d="M242.1 126.3l.8-.8 .7 .8-.2 6.6-.8 .8-.7-.8z" fill-rule="evenodd"/>
<path d="M234 133.9l.8-.7h6.8l.8 .7-.8 .8h-6.8z" fill-rule="evenodd"/>
<path d="M233.2 126.3l.8-.8 .8 .8-.3 6.6-.8 .8-.7-.8z" fill-rule="evenodd"/>
<path d="M241.9 134.9l.7-.7 .8 .7-.3 6.6-.7 .8-.8-.8z" fill-rule="evenodd"/>
<path d="M233.7 142.5l.8-.7h6.9l.7 .7-.7 .8h-6.9z" fill-rule="evenodd"/>
<path d="M233 134.9l.7-.7 .8 .7-.3 6.6-.7 .8-.8-.8z" fill-rule="evenodd"/>
</g>
<circle cx="244.1" cy="142.8" r=".55" fill="#0000c0" stroke="#800000" stroke-width=".35"/>
<g fill="none" stroke="#800000" stroke-width=".4">
<path d="M43.2 33.8h5.1M43.2 32.3h5.1M45.8 28v4.3M45.8 33.8v4.4M105.5 33.8h5M105.5 32.3h5M108 28v4.3M108 33.8v4.4M227.4 124.5h2.5M227.4 127.1h2.5M227.4 129.6h2.5M227.4 132.1h2.5"/>
<path d="M227.4 134.7h2.5M227.4 137.2h2.5M227.4 139.8h2.5M135.9 151.9h5.1M135.9 150.4h5.1M138.5 146.1v4.3M138.5 151.9v4.4M227.4 142.3h2.5M242.6 146.1v2.5M245.2 146.1v2.5"/>
</g>
<g fill="none" stroke="#004000" stroke-width=".4">
<path d="M138.5 135.9l1.3 2.6h-2.6zM138.5 135.9v5.1M150.7 125.8h3M150.7 128.3h3M150.7 133.4h3M135.9 166.4h5.1M137.2 167.7h2.6M138.2 169h.5M138.5 163.9v2.5"/>
<circle cx="149.6" cy="133.4" r="1"/>
<circle cx="149.6" cy="125.8" r="1"/>
<circle cx="149.6" cy="128.3" r="1"/>
</g>
<g fill="#004000" stroke="#004000" stroke-width=".4">
<circle cx="138.4" cy="161.3" r=".5"/>
<circle cx="138.4" cy="143.6" r=".5"/>
<circle cx="153.7" cy="161.3" r=".5"/>
<circle cx="59.7" cy="14" r=".5"/>
<circle cx="59.7" cy="49.6" r=".5"/>
<circle cx="108" cy="49.6" r=".5"/>
<circle cx="108" cy="14" r=".5"/>
</g>
<path d="M44.5 138.5h5.1v10.1h-5.1z" fill="#c8c8aa" stroke="#800000" stroke-width=".4"/>
<path d="M47.8 146.1h1.8" fill="none" stroke="#800000" stroke-width=".4"/>
<circle cx="47" cy="146.1" r=".75" fill="#feffff" stroke="#800000" stroke-width=".4"/>
<path d="M47.8 143.6h1.8" fill="none" stroke="#800000" stroke-width=".4"/>
<circle cx="47" cy="143.6" r=".75" fill="#feffff" stroke="#800000" stroke-width=".4"/>
<path d="M47.8 141h1.8" fill="none" stroke="#800000" stroke-width=".4"/>
<circle cx="47" cy="141" r=".75" fill="#feffff" stroke="#800000" stroke-width=".4"/>
<path d="M49.6 146.1h5.1M49.6 143.6h5.1M49.6 141h5.1" fill="none" stroke="#800000" stroke-width=".4"/>
<g fill="#004000" stroke="#004000" stroke-width=".4">
<circle cx="67.3" cy="143.6" r=".5"/>
<circle cx="113" cy="161.3" r=".5"/>
<circle cx="242.6" cy="161.3" r=".5"/>
<circle cx="128.3" cy="85.1" r=".5"/>
</g>
<path d="M57.2 133.4l1.3 2.5h-2.6zM57.2 133.4v5.1M85.1 133.4l1.3 2.5h-2.5zM85.1 133.4v5.1M110.5 166.4h5.1M111.8 167.7h2.6M112.8 169h.5M113.1 163.9v2.5" fill="none" stroke="#004000" stroke-width=".4"/>
<path d="M151.2 92.8l2.5 2.5h-5.1z" fill="#c8c8aa" stroke="#800000" stroke-width=".4"/>
<path d="M144.8 91.5l2.6 2.5M144.8 91.5v1.3M144.8 91.5h2.6M146.1 92.8v-1.3l2.5 2.5M148.6 92.8h5.1M151.2 90.2v2.6M151.2 95.3v2.5" fill="none" stroke="#800000" stroke-width=".4"/>
<path d="M166.4 82.6h5.1l-2.5 2.5z" fill="#c8c8aa" stroke="#800000" stroke-width=".4"/>
<path d="M166.4 85.1h5.1M169 80.1v2.5M169 85.1v2.6M171.5 83.9l2.5 2.5v-1.3M172.8 83.9l2.5 2.5M172.8 86.4h2.5M175.3 85.1v1.3" fill="none" stroke="#800000" stroke-width=".4"/>
<path d="M189.3 85.1l2.5-2.5 2.6 2.5z" fill="#c8c8aa" stroke="#800000" stroke-width=".4"/>
<path d="M185.5 81.3l2.5 2.6M185.5 81.3v1.3M185.5 81.3h2.5M186.7 82.6v-1.3l2.6 2.6M189.3 82.6h5.1M191.8 80.1v2.5M191.8 85.1v2.6" fill="none" stroke="#800000" stroke-width=".4"/>
<g fill="#004000" stroke="#004000" stroke-width=".4">
<circle cx="128.3" cy="67.4" r=".5"/>
<circle cx="128.3" cy="102.9" r=".5"/>
<circle cx="151.1" cy="85.1" r=".5"/>
<circle cx="151.1" cy="67.4" r=".5"/>
<circle cx="151.1" cy="102.9" r=".5"/>
<circle cx="168.9" cy="67.4" r=".5"/>
<circle cx="168.9" cy="102.9" r=".5"/>
<circle cx="39.4" cy="155" r=".5"/>
</g>
<g font-size="3.4">
<text x="21.5" y="5.6">J4</text>
<text x="62.5" y="23.3">RV1</text>
<text x="87.7" y="21.7">R2</text>
<text x="131.1" y="18.3">U1</text>
<text x="165.7" y="24.7">SW1</text>
<text x="197.5" y="24.7">SW2</text>
<text x="227.9" y="24.7">SW3</text>
<text x="49.8" y="33.1">C4</text>
<text x="112.1" y="33.1">C2</text>
<text x="21.5" y="36">J3</text>
<text x="96.3" y="38.1">LDR1</text>
<text x="242.5" y="46.2">J5</text>
<text x="21.5" y="61.4">J2</text>
<text x="64.7" y="63.9">SER1</text>
<text x="110.4" y="65.5">R3</text>
<text x="136.2" y="77.5">D2</text>
<text x="155.2" y="76.2">D4</text>
<text x="110.4" y="83.3">R4</text>
<text x="195.9" y="83.9">D7</text>
<text x="214.7" y="80.1">R6</text>
<text x="224.8" y="80.1">R7</text>
<text x="235" y="80.1">R8</text>
<text x="64.7" y="84.2">SER2</text>
<text x="176.8" y="85.2">D6</text>
<text x="136.2" y="95.3">D3</text>
<text x="155.2" y="94">D5</text>
<text x="21.5" y="97">J1</text>
<text x="110.4" y="101.1">R5</text>
<text x="234" y="97.9">D8</text>
<text x="64.7" y="104.6">SER3</text>
<text x="229.8" y="115.6">DISP1</text>
<text x="161.2" y="122.4">U2</text>
<text x="210.7" y="122.7">R10</text>
<text x="44.4" y="137.7">J7</text>
<text x="99" y="136.4">D1</text>
<text x="210.7" y="148.1">R17</text>
<text x="26.6" y="151.7">J6</text>
<text x="71.4" y="153.7">D9</text>
<text x="89.2" y="151.2">C1</text>
<text x="115.6" y="151.2">R1</text>
<text x="142.5" y="151.2">C3</text>
</g>
<g font-size="2.4">
<text x="82.6" y="5.8">5V</text>
<text x="7.1" y="9.6">NC</text>
<text x="18" y="8.5">1</text>
<text x="18" y="11.1">2</text>
<text x="3.1" y="14.7">RESET</text>
<text x="3.8" y="12.2">IOREF</text>
<text x="6.5" y="17.3">3V3</text>
<text x="18" y="13.6">3</text>
<text x="18" y="16.2">4</text>
<text x="5.5" y="22.3">GND</text>
<text x="7.7" y="19.8">5V</text>
<text x="18" y="18.7">5</text>
<text x="18" y="21.2">6</text>
<text x="18" y="23.8">7</text>
<text x="124" y="18.7">1</text>
<text x="5.5" y="24.9">GND</text>
<text x="6.7" y="27.4">VIN</text>
<text x="18" y="26.3">8</text>
<text x="87.6" y="24.6">10k</text>
<text x="21.4" y="31.4">ARDUINO-SIL8</text>
<text x="49.8" y="36">100nF</text>
<text x="73.7" y="32.5">A4</text>
<text x="95.3" y="32.5">A5</text>
<text x="112" y="36">100nF</text>
<text x="123.6" y="35">VOUT</text>
<text x="133.4" y="33.9">2</text>
<text x="144.8" y="35">A3</text>
<text x="162.7" y="30.1">1</text>
<text x="162.7" y="33.9">2</text>
<text x="174" y="33.9">4</text>
<text x="174" y="30.1">3</text>
<text x="185.5" y="35">A1</text>
<text x="194.5" y="30.1">1</text>
<text x="194.5" y="33.9">2</text>
<text x="205.8" y="33.9">4</text>
<text x="205.8" y="30.1">3</text>
<text x="217.2" y="35">A0</text>
<text x="225" y="30.1">1</text>
<text x="225" y="33.9">2</text>
<text x="236.3" y="33.9">4</text>
<text x="236.3" y="30.1">3</text>
<text x="247.7" y="35">A2</text>
<text x="7.7" y="40.1">A0</text>
<text x="18" y="39">1</text>
<text x="18" y="41.6">2</text>
<text x="62.5" y="41.5">10k</text>
<text x="96.3" y="41.1">LDR-3MM</text>
<text x="165.7" y="36.4">TACTILE-SWITCH</text>
<text x="197.4" y="36.4">TACTILE-SWITCH</text>
<text x="227.9" y="36.4">TACTILE-SWITCH</text>
<text x="7.7" y="47.7">A3</text>
<text x="7.7" y="45.2">A2</text>
<text x="7.7" y="42.7">A1</text>
<text x="18" y="44.1">3</text>
<text x="18" y="46.6">4</text>
<text x="126.4" y="43.9">3</text>
<text x="131.1" y="44.1">LM35</text>
<text x="224.7" y="47.7">D0</text>
<text x="7.7" y="52.8">A5</text>
<text x="7.7" y="50.3">A4</text>
<text x="18" y="49.2">5</text>
<text x="18" y="51.7">6</text>
<text x="238.9" y="49.2">1</text>
<text x="238.9" y="51.7">2</text>
<text x="21.4" y="56.8">ARDUINO-SIL6</text>
<text x="42" y="57.9">VSERVO</text>
<text x="224.7" y="57.9">D1</text>
<text x="238.9" y="54.3">3</text>
<text x="242.4" y="59.3">CONN-SIL3</text>
<text x="18" y="64.4">1</text>
<text x="4.6" y="70.6">AREF</text>
<text x="18" y="67">2</text>
<text x="18" y="69.5">3</text>
<text x="18" y="72">4</text>
<text x="49.5" y="70.6">D12</text>
<text x="61.1" y="69.5">1</text>
<text x="61.1" y="67">2</text>
<text x="61.1" y="72">3</text>
<text x="96.4" y="68.1">D2</text>
<text x="110.3" y="70.5">470R</text>
<text x="212.8" y="66" transform="rotate(-90 212.8 66)">D6</text>
<text x="223" y="66" transform="rotate(-90 223 66)">D5</text>
<text x="233.2" y="66" transform="rotate(-90 233.2 66)">D3</text>
<text x="5.5" y="73.1">GND</text>
<text x="6.4" y="75.7">D13</text>
<text x="18" y="74.6">5</text>
<text x="18" y="77.1">6</text>
<text x="127.9" y="72.4" transform="rotate(-90 127.9 72.4)">A</text>
<text x="150.8" y="72.4" transform="rotate(-90 150.8 72.4)">K</text>
<text x="6.4" y="83.3">D10</text>
<text x="6.4" y="78.2">D12</text>
<text x="6.5" y="80.8">D11</text>
<text x="18" y="79.7">7</text>
<text x="18" y="82.2">8</text>
<text x="127.9" y="81.4" transform="rotate(-90 127.9 81.4)">K</text>
<text x="136.1" y="80.4">LED-3MM</text>
<text x="150.8" y="81.4" transform="rotate(-90 150.8 81.4)">A</text>
<text x="155.2" y="79.2">LED-3MM</text>
<text x="168.6" y="80" transform="rotate(-90 168.6 80)">A</text>
<text x="191.4" y="80" transform="rotate(-90 191.4 80)">K</text>
<text x="214.6" y="83">470R</text>
<text x="224.8" y="83">470R</text>
<text x="235" y="83">470R</text>
<text x="7.5" y="88.4">D8</text>
<text x="7.5" y="85.8">D9</text>
<text x="16.8" y="87.3">10</text>
<text x="18" y="84.7">9</text>
<text x="61.1" y="89.8">1</text>
<text x="61.1" y="87.3">2</text>
<text x="96.4" y="85.8">D4</text>
<text x="110.3" y="88.2">470R</text>
<text x="168.6" y="89" transform="rotate(-90 168.6 89)">K</text>
<text x="176.8" y="88.1">LED-3MM</text>
<text x="191.4" y="89" transform="rotate(-90 191.4 89)">A</text>
<text x="195.8" y="86.8">LED-3MM</text>
<text x="21.4" y="92.3">ARDUINO-SIL10</text>
<text x="50.7" y="90.9">D9</text>
<text x="61.1" y="92.4">3</text>
<text x="127.9" y="90.2" transform="rotate(-90 127.9 90.2)">A</text>
<text x="150.8" y="90.2" transform="rotate(-90 150.8 90.2)">K</text>
<text x="216.6" y="92.8" transform="rotate(-90 216.6 92.8)">1</text>
<text x="224.2" y="92.8" transform="rotate(-90 224.2 92.8)">3</text>
<text x="231.8" y="92.8" transform="rotate(-90 231.8 92.8)">4</text>
<text x="7.5" y="101.1">D7</text>
<text x="18" y="100">1</text>
<text x="127.9" y="99.2" transform="rotate(-90 127.9 99.2)">K</text>
<text x="136.1" y="98.2">LED-3MM</text>
<text x="150.8" y="99.2" transform="rotate(-90 150.8 99.2)">A</text>
<text x="155.2" y="97">LED-3MM</text>
<text x="233.9" y="100.8">LED-RGB</text>
<text x="7.5" y="106.2">D5</text>
<text x="7.5" y="103.6">D6</text>
<text x="18" y="102.5">2</text>
<text x="18" y="105.1">3</text>
<text x="18" y="107.6">4</text>
<text x="61.1" y="107.6">2</text>
<text x="96.4" y="103.6">D7</text>
<text x="110.3" y="106">470R</text>
<text x="224.2" y="104.1" transform="rotate(-90 224.2 104.1)">2</text>
<text x="7.5" y="113.8">D2</text>
<text x="7.5" y="111.2">D3</text>
<text x="7.5" y="108.7">D4</text>
<text x="18" y="110.1">5</text>
<text x="18" y="112.7">6</text>
<text x="50.7" y="111.2">D8</text>
<text x="61.1" y="110.1">1</text>
<text x="61.1" y="112.7">3</text>
<text x="7.5" y="118.9">D0</text>
<text x="7.5" y="116.3">D1</text>
<text x="18" y="115.2">7</text>
<text x="18" y="117.8">8</text>
<text x="229.7" y="118.6">DISPLAY-7-SEG</text>
<text x="21.4" y="122.8">ARDUINO-SIL8</text>
<text x="156.7" y="125.4">11</text>
<text x="184.2" y="125.4">15</text>
<text x="189.3" y="125.2">B_1</text>
<text x="202" y="123.9">A_1</text>
<text x="210.7" y="120">470R</text>
<text x="224.8" y="124.1">A1</text>
<text x="54.7" y="131.6">5V</text>
<text x="82.6" y="131.6">VSERVO</text>
<text x="143.5" y="126.5">D13</text>
<text x="143.7" y="129">D11</text>
<text x="156.5" y="127.9">14</text>
<text x="162.6" y="126.5">SH_CP</text>
<text x="162.6" y="129">DS</text>
<text x="177.6" y="126.5">Q0</text>
<text x="177.6" y="129">Q1</text>
<text x="177.6" y="131.6">Q2</text>
<text x="184.2" y="127.9">1</text>
<text x="184.2" y="130.5">2</text>
<text x="189.3" y="127.7">F_1</text>
<text x="189.3" y="130.3">G_1</text>
<text x="202" y="126.5">B_1</text>
<text x="202" y="129">C_1</text>
<text x="202" y="131.5">D_1</text>
<text x="224.7" y="129.2">C1</text>
<text x="224.7" y="131.7">D1</text>
<text x="224.8" y="126.7">B1</text>
<text x="135.9" y="134.1">5V</text>
<text x="143.5" y="134.1">D10</text>
<text x="156.5" y="133">12</text>
<text x="162.6" y="134.1">ST_CP</text>
<text x="177.6" y="134.1">Q3</text>
<text x="177.6" y="136.6">Q4</text>
<text x="184.2" y="133">3</text>
<text x="184.2" y="135.5">4</text>
<text x="189.3" y="132.8">A_1</text>
<text x="189.3" y="135.3">C_1</text>
<text x="189.3" y="137.9">D_1</text>
<text x="202" y="134.1">E_1</text>
<text x="202" y="136.6">F_1</text>
<text x="224.8" y="134.3">E1</text>
<text x="224.9" y="136.8">F1</text>
<text x="52.1" y="143.2">2</text>
<text x="52.1" y="140.6">3</text>
<text x="95.2" y="143.2">A</text>
<text x="104.2" y="143.2">K</text>
<text x="156.5" y="143.2">10</text>
<text x="177.6" y="139.2">Q5</text>
<text x="177.6" y="141.7">Q6</text>
<text x="184.2" y="138.1">5</text>
<text x="184.2" y="140.6">6</text>
<text x="184.2" y="143.2">7</text>
<text x="189.3" y="140.4">E_1</text>
<text x="189.3" y="143">DP_1</text>
<text x="202" y="139.2">G_1</text>
<text x="202" y="141.7">DP_1</text>
<text x="223.3" y="141.9">DP1</text>
<text x="224.6" y="139.4">G1</text>
<text x="36.9" y="145.5">5EXT</text>
<text x="52.1" y="145.7">1</text>
<text x="98.9" y="148.2">LED-3MM</text>
<text x="156.5" y="145.7">13</text>
<text x="162.6" y="144.3">MR</text>
<text x="162.6" y="146.8">OE</text>
<text x="177.2" y="146.8">Q7'</text>
<text x="177.6" y="144.3">Q7</text>
<text x="184.2" y="145.7">9</text>
<text x="210.7" y="145.4">470R</text>
<text x="34.3" y="154.6">1</text>
<text x="44.3" y="150.7">CONN-SIL3</text>
<text x="89.2" y="154.2">100nF</text>
<text x="115.6" y="154.2">470R</text>
<text x="142.5" y="154.2">100nF</text>
<text x="161.1" y="150.7">74HC595</text>
<text x="242.2" y="152.7" transform="rotate(-90 242.2 152.7)">CA1</text>
<text x="244.8" y="152.7" transform="rotate(-90 244.8 152.7)">CA2</text>
<text x="34.3" y="157.1">2</text>
<text x="71.4" y="156.7">DIODE</text>
<text x="26.5" y="162.2">TBLOCK-I2</text>
</g>
<text font-size="2.4" fill="#0f0" x="123.8" y="27.4">27.0</text>
<g font-size="2.4" fill="#008000">
<text x="67.3" y="77.5">+88.8</text>
<text x="67.3" y="97.8">+88.8</text>
<text x="67.3" y="118.1">+88.8</text>
</g>
</svg>
